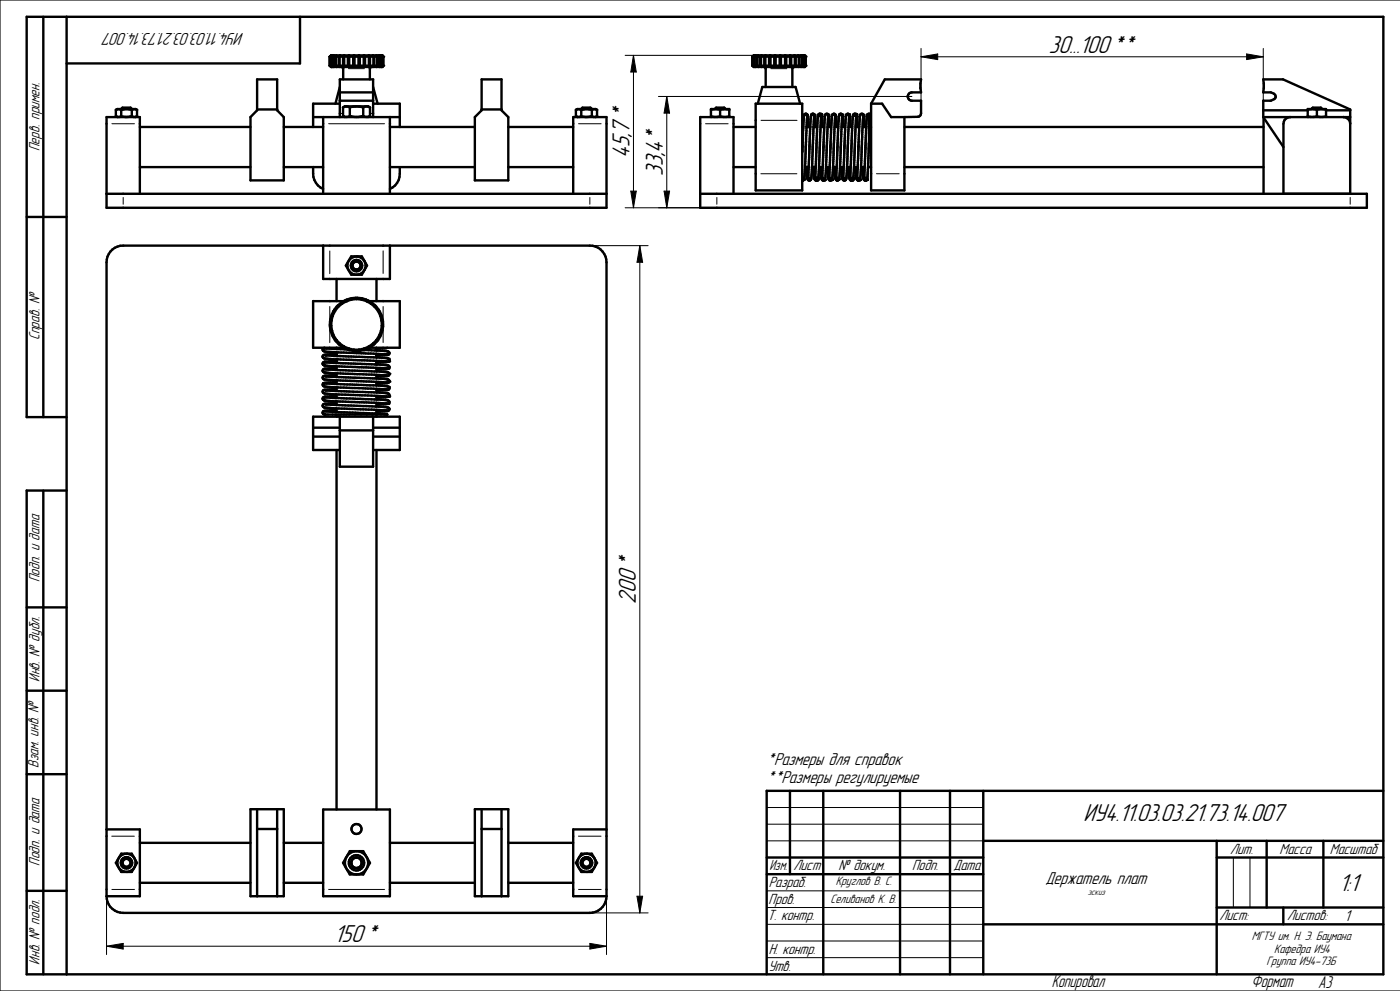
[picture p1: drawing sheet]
<svg xmlns="http://www.w3.org/2000/svg" width="420mm" height="297mm" viewBox="0 0 420 297" stroke-linecap="round" stroke-linejoin="round" font-family="sans-serif">
<g fill="none" stroke="#000" stroke-width=".72">
<path d="M13 5v120M20 5v287M90 5v14h-70M99 19.7l.4 .4M99 17v2.7M99 17h.1M99 19.7h.1M99.1 19.7l.5 .4-.3-.4M99.1 17v2.7M99.1 17l.5-.4-.3 .4M99.3 17h.4M99.3 19.7h.4"/>
<path d="M99.3 17v2.7M99.4 16.6l-.5 .4v2.7l.5 .4M99.4 16.6l-.4 .4M99.4 16.6h15.2l.3 .4M99.7 19.7l.4 .4-.2-.4M99.7 17v2.7M99.7 17l.4-.4-.2 .4M99.9 17h.6M99.9 19.7h.6M99.9 17v2.7M100.5 19.7l.4 .4-.1-.4M100.5 17v2.7"/>
<path d="M100.5 17l.4-.4-.1 .4M100.8 17v2.7M100.8 17h.8M100.8 19.7h.8M101.6 19.7l.4 .4-.1-.4M101.6 17v2.7M101.6 17l.4-.4-.1 .4M101.9 17v2.7M101.9 17h1M101.9 19.7h1M102.9 17l.4-.4v3.5l-.4-.4M102.9 17v2.7"/>
<path d="M103.3 17h1.1M103.3 19.7h1.1M104.4 17v2.7M104.4 19.7l.3 .4M104.7 16.6v.4h1.3M104.7 16.6v3.5M104.7 16.6l-.3 .4M106 19.7h-1.3v.4M106 17v2.7M106 19.7l.2 .4M106.2 16.6l-.2 .4M106.2 16.6v3.5"/>
<path d="M106.2 16.6l.1 .4M106.3 17h1.3M106.3 19.7h1.3M106.3 19.7l-.1 .4M106.3 17v2.7M107.6 17v2.7M107.6 19.7l.1 .4M107.7 16.6l-.1 .4M107.7 16.6v3.5M107.7 16.6l.2 .4M107.9 19.7l-.2 .4M107.9 17v2.7"/>
<path d="M108 17h1.1M108 19.7h1.1M109.1 17v2.7M109.1 19.7l.1 .4M109.2 16.6l-.1 .4M109.2 16.6v3.5M109.2 16.6l.3 .4M109.5 19.7l-.3 .4M109.5 17h1.2M109.5 19.7h1.2M109.5 17v2.7M110.7 19.7l-.1 .4 .4-.4"/>
<path d="M110.7 17v2.7M110.7 17l-.1-.4 .4 .4M111 17v2.7M111 17h1M111 19.7h1M112 19.7l-.1 .4 .4-.4M112 17v2.7M112 17l-.1-.4 .4 .4M112.3 17h.9M112.3 19.7h.9M112.3 17v2.7M113.2 17l-.3-.4 .5 .4"/>
<path d="M113.2 19.7l-.3 .4 .5-.4M113.2 17v2.7M113.4 17h.6M113.4 19.7h.6M113.4 17v2.7M114 19.7l-.3 .4 .5-.4M114 17v2.7M114 17l-.3-.4 .5 .4M114.2 17h.4M114.2 19.7h.4M114.2 17v2.7M114.6 19.7l-.3 .4 .4-.4"/>
<path d="M114.6 17v2.7M114.6 17l-.3-.4 .4 .4M114.7 17h.2M114.7 19.7h.2M114.7 17v2.7M114.9 17v2.7M114.9 19.7l-.3 .4h-15.2M225.7 17h.1M225.7 19.7h.1M225.7 17l.4-.4h15.2l.4 .4M225.7 17v2.7M225.8 17l.4-.4-.3 .4"/>
<path d="M225.8 19.7l.4 .4-.3-.4M225.8 17v2.7M225.9 17v2.7M225.9 17h.4M225.9 19.7h.4M226.3 17l.4-.4-.3 .4M226.3 19.7l.4 .4-.3-.4M226.3 17v2.7M226.4 17h.6M226.4 19.7h.6M226.4 17v2.7M227 19.7l.5 .4-.3-.4"/>
<path d="M227 17v2.7M227 17l.5-.4-.3 .4M227.2 17h.8M227.2 19.7h.8M227.2 17v2.7M228 19.7l.4 .4-.1-.4M228 17v2.7M228 17l.4-.4-.1 .4M228.3 17h1M228.3 19.7h1M228.3 17v2.7M229.3 19.7l.4 .4-.1-.4"/>
<path d="M229.3 17v2.7M229.3 17l.4-.4-.1 .4M229.6 17h1.1M229.6 19.7h1.1M229.6 17v2.7M230.7 17v2.7M230.7 19.7l.4 .4M231.1 16.6v.4h1.2M231.1 16.6v3.5M231.1 16.6l-.4 .4M232.3 19.7h-1.2v.4M232.3 17v2.7"/>
<path d="M232.3 19.7l.2 .4M232.5 16.6l.2 .4M232.5 16.6l-.2 .4M232.5 16.6v3.5M232.7 17h1.2M232.7 19.7h1.2M232.7 17v2.7M232.7 19.7l-.2 .4M233.9 17v2.7M233.9 19.7l.2 .4M234.1 16.6l-.2 .4M234.1 16.6v3.5"/>
<path d="M234.1 16.6l.2 .4M234.3 19.7l-.2 .4M234.3 17h1.2M234.3 19.7h1.2M234.3 17v2.7M235.5 17v2.7M235.5 19.7l.1 .4M235.6 16.6l.3 .4M235.6 16.6l-.1 .4M235.6 16.6v3.5M235.9 17h1.1M235.9 19.7h1.1"/>
<path d="M235.9 17v2.7M235.9 19.7l-.3 .4M237.4 17l-.4-.4v3.5l.4-.4M237.4 17h1M237.4 19.7h1M237.4 17v2.7M238.4 19.7l-.1 .4 .4-.4M238.4 17v2.7M238.4 17l-.1-.4 .4 .4M238.7 17h.9M238.7 19.7h.9M238.7 17v2.7"/>
<path d="M239.6 19.7l-.2 .4 .5-.4M239.6 17v2.7M239.6 17l-.2-.4 .5 .4M239.9 17v2.7M239.9 17h.7M239.9 19.7h.7M240.6 17l-.3-.4 .5 .4M240.6 19.7l-.3 .4 .5-.4M240.6 17v2.7M240.8 17v2.7M240.8 17h.5M240.8 19.7h.5"/>
<path d="M241.3 17l-.4-.4 .5 .4M241.3 17v2.7M241.3 19.7l-.4 .4 .5-.4M241.4 17v2.7M241.4 17h.2M241.4 19.7h.2M241.6 19.7l-.3 .4h-15.2l-.4-.4M241.7 17l-.1 2.7M34.8 32.9v1.9l.5 .3 1.1-.3M34.8 34.8l.4 .3M35.3 32.7l-.5 .2M35.9 32.7l.5 .2"/>
<path d="M36.4 32.9v1.9M36.4 32.6h3.1M36.4 32.6v.1M36.4 32.6l.3-.3h2.5l.3 .3M37.6 32.7l-1.2 .2M38.3 32.7l1.2 .2M39.5 32.6v.1M39.5 34.8l-1.2 .3-1.9-.3M39.5 32.9v1.9M40 32.7l-.5 .2M40.6 32.7l.5 .2v1.9l-.5 .3-1.1-.3M41.1 34.8l-.4 .3"/>
<path d="M41.1 32.9l-.4-.2h-5.5l-.4 .2M42 38.1h33.1M77.1 23.8h6v9.3l2 2v19h-10v-19l2-2zM77.1 32.8h6M85.1 38.1h11.8M93.9 35.1h26M96.9 35.1v23M101.9 35.1v-11.3h10v11.3M101.9 31.1h-8v7M101.9 27.7h10M101.9 30.2h10M101.9 26.1l-1.3 5"/>
<path d="M102.4 20.1l.6 .5v3.2M102.9 32.2l.6-.3h6.9l.6 .3M102.9 32.2v2.6M102.9 34.8l.6 .3M102.9 32.2a1.69 1.69 0 0 1 2 0M102.9 34.8a1.89 1.89 0 0 0 2 0M104.9 32.2v2.6M109 32.2v2.6M109 32.2a6.1 6.1 0 0 0-4.1 0M109 34.8l-1.6 .3-2.5-.3M109 32.2a1.69 1.69 0 0 1 2 0M109 34.8a1.89 1.89 0 0 0 2 0"/>
<path d="M111 32.2v2.6M111 34.8l-.6 .3M111.5 20.1l-.5 .5v3.2M111.9 31.1h8v7M111.9 26.1l1.4 5M117 38.1h25.5M117 35.1v23M144.5 23.8h6v9.3l2 2v19h-10v-19l2-2zM144.5 32.8h6M152.5 38.1h19.5M172.8 34.8l.4 .3M173.9 32.7l.5 .2"/>
<path d="M174.4 32.9v1.9M174.5 32.6l.3-.3h2.3l.4 .3M174.5 32.6h3M174.5 32.6v.1M175.6 32.7l-1.2 .2M176.3 32.7l1.2 .2M177.5 32.6v.1M177.5 32.9v1.9M177.5 34.8l-1.2 .3-1.9-.3M178.1 32.7l-.6 .2M178.6 32.7l.5 .2v1.9l-1 .3-.6-.3M179.2 34.8l-.5 .3"/>
<path d="M179.2 32.9l-.5-.2h-5.5l-.4 .2v1.9l.5 .3 1.1-.3M213.3 34.8l.9 .3 1.8-.3M214.2 32.7l-.9 .2M214.5 32.6h3.1M214.5 32.6l.3-.3h2.5l.3 .3M214.5 32.6v.1M215.1 32.7l.9 .2M216 32.9v1.9M216 34.8l1 .3 1.8-.3M217 32.7l-1 .2M217.6 32.6v.1M217.9 32.7l.9 .2"/>
<path d="M218.8 35.1v-2.4h-5.5v2.4M220 38.1h6.7M226.7 31.1h14v26h-14zM227.3 31.1l1.4-5h10l1.3 5M229.2 20.1l.5 .5v5.5M238.2 20.1l-.5 .5v5.5M240.7 38.1h.3M241.3 34.5l-.6 11.1M241.4 34.2a.91 .91 0 0 1 .9 .4 .91 .91 0 0 1 .1 .9l.2 2.6M242 38.1h1.1M242.2 34.9l-1 18.9M243.1 38.1l-.7 15.2"/>
<path d="M243.4 34.5l-.3 3.6M243.5 34.2v.1M243.5 34.2a.62 .62 0 0 1 .7 .1 .62 .62 0 0 1 .2 .6l.2 3.2M244.1 38.1h1.1M244.3 34.9l-1 18.7a.53 .53 0 0 1-.4 .5 .53 .53 0 0 1-.6-.3M245.4 34.9l-.9 18.4M245.7 34.2l-.3 .4M246.1 34.1l-.4 .1M246.2 38.1h1.1M246.4 35l-.9 18.5M246.4 34.3l.4 3.7M248.3 38.1h1"/>
<path d="M248.5 34.9l-.8 16.8-.3 2.1M248.8 38.1l-.1-3a.65 .65 0 0 0-.3-.8 .65 .65 0 0 0-.8 0l-.3 3.4-.7 15.6M250.4 38.1h1.1M250.6 34.9l-1 18.9M251 38.1l-.2-3.1a.66 .66 0 0 0-.6-.9 .66 .66 0 0 0-.6 .9l-.7 15.1M251.8 34.5l-1 18.7M251.9 34.2l.7 .1M252.5 38.1h1.1M252.6 35l-.8 17.7a1.08 1.08 0 0 1-.7 1.4l-.4-.5M252.7 34.3l.4 3.8M253.8 34.5l-.9 18.8M254 34.2l-.1 .3"/>
<path d="M254.1 34.2h.6M254.6 38.1h1.1M254.7 34.2l.2 .5 .2 3.4M254.8 34.9l-.6 14a13.7 13.7 0 0 1-.6 5.1l-.4 .1-.3-.2M255.9 34.8l-.9 18.5M256.2 34.2l-.3 .5M256.7 38.1h1.1M256.7 34.2h-.5M256.8 35l-.8 18.4M256.8 34.2l.1 .1M256.9 34.4l.4 3.6M258.8 38.1h1.1"/>
<path d="M258.8 38l-.5 12.1M259 34.9l-.2 3.1M259 34.4a.65 .65 0 0 0-.8-.1 .65 .65 0 0 0-.3 .8l-.8 18.2M259 34.4l.3 3.7M260.6 34.1l-.4 .3-.3 2-.7 16.9M260.7 38.1h.6M260.7 34.1v8.7l-.6 11M261.3 31.1h3.3l2.7 4h4M261.3 31.1v26h10v-22M261.3 31.1l4.1-7.3h10.9l-.2 1.3 .2 2.6h-2.7a1.25 1.25 0 0 0-1.3 1.2 1.25 1.25 0 0 0 1.3 1.3h2.7v3.8a1.01 1.01 0 0 1-1 1l-4 .1M271.3 38.1h107.8M379 35.1v-4.9h2.3l.8-.4a.91 .91 0 0 0 .6-.9 .91 .91 0 0 0-.6-.8l-.8-.4h-2.3l.1-1.3-.1-2.6h5.9l20.1 9v25.3"/>
<path d="M379 35.1l6 9M379 33.1h13.3M379 35.1h26M379.1 35.2v22.9M387.1 35.1a2.03 2.03 0 0 0-2.1 2v21M392.3 34.8l.9 .3 1.9-.3M393.2 32.7l-.9 .2M393.5 32.6l.3-.3h2.4l.3 .3M393.5 32.6h3M393.5 32.6v.1M394.1 32.7l1 .2M395.1 32.9v1.9"/>
<path d="M395.1 34.8l.8 .3 1.9-.3M395.9 32.7l-.8 .2M396.5 32.6v.1M396.9 32.7l.9 .2M397.8 35.1v-2.4h-5.5v2.4M397.8 33.1h7.2M403.1 35.1a2.03 2.03 0 0 1 1.9 2M32 58.1h149.9M42 50.1h33.1M42 58.1v-23h-10v27.2h149.9v-27.2h-9.9v23M85.1 50.1h11.8M93.9 50.1a5.9 5.9 0 0 0 2.2 6.1l.8 .4"/>
<path d="M117 50.1h25.5M119.9 50.1a6.5 6.5 0 0 1-1.4 5.5l-1.5 1M152.5 50.1h19.5M210.1 58.1h199.9v4.2h-199.9v-27.2h9.9v23M220 50.1h6.7M241.1 53.9l-.4 .2M241.5 50.1h1.1M242 50.1l.3 3.6M243.6 50.1h1.1M244.1 50.1l.2 2.9 .3 1M245.1 54.1h-.4M245.3 53.9l-.1 .1"/>
<path d="M245.4 53.6l-.1 .3M245.7 50.1h1.1M246.2 50.1l.3 3.7M246.5 53.8l.7 .3M247.4 53.9l-.1 .1M247.8 50.1h1.1M248.3 50.1l.1 1.9a1.89 1.89 0 0 0 .6 2.1l.4-.1M248.9 50.1l-.2 3.2M249.9 50.1h1.1M250.4 50.1l.3 3.5M252 50.1h1.1M252.5 50.1l.4 3.7"/>
<path d="M254.1 50.1h1.1M254.6 50.1l.4 3.8M255.6 54.1h-.4M255.8 54h-.1M255.9 53.6l-.1 .3M256.2 50.1h1.1M256.7 50.1l.3 3.7M257 53.8l.1 .1M257.2 54h.6M258.3 50.1h1.1M258.3 50.1l-.3 3.7M258.8 50.1l.2 3.4 .5 .6"/>
<path d="M259.9 54l-.4 .1M260.4 50.1h.9M271.3 50.1h107.8M8 65h12M96.9 73.6v10h20.1v-10M105.4 76.8h3.1l1.6 2.8-1.6 2.7h-3.1l-1.6-2.7zM99.4 97.6l-.4 .2 .1 1.3h.5M99.4 97.6l.2 1.5M99.4 96.1v1.5M99.4 96.1l-.4 .1-.1 1.3 .5 .1M99.6 99.1l.5 1.5M99.6 99.1l-.3 .3 .4 1.2h.4"/>
<path d="M99.8 94.6l-.4 1.5M99.8 94.6l-.4 .1-.3 1.1 .3 .3M100.5 93.2l-.7 1.4M100.5 93.2h-.5l-.5 1.1 .3 .3M101 83.6v6.7M101.4 92l-.9 1.2M101.4 92l-.4-.1-.8 .9 .3 .4M102.6 91l-.4-.2-.9 .8 .1 .4M102.6 91l-1.2 1M103.1 90.3h-9.2v13.9h9.4M104 90.3l-.4-.3-1.1 .6 .1 .4M104 90.3l-1.4 .7"/>
<path d="M105.4 89.8l-1.4 .5M105.4 89.8l-.2-.3-1.2 .3v.5M106.9 89.6l-.1-.4-1.3 .2-.1 .4M106.9 89.6l-1.5 .2M106.9 89.6l.2-.4 1.3 .2 .1 .4M106.9 89.6l1.6 .2M108.5 89.8l.3-.3 1.1 .3v.5M108.5 89.8l1.4 .5M109.9 90.3l.4-.3 1 .6v.4M109.9 90.3l1.4 .7M110.8 90.3h9.1v13.9h-9.2M111.3 91l.4-.2 .9 .8-.2 .4"/>
<path d="M111.3 91l1.1 1M112.4 92l.5-.1 .7 .9-.2 .4M112.4 92l1 1.2M112.9 83.6v6.7M113.4 93.2h.4l.6 1.1-.3 .3M113.4 93.2l.7 1.4M114.1 94.6l.4 .1 .3 1.1-.3 .3M114.1 94.6l.4 1.5M114.3 99.1l.3 .3-.4 1.2h-.5M114.3 99.1l-.6 1.5M114.5 96.1l.4 .1v1.3l-.3 .1M114.5 96.1l.1 1.5"/>
<path d="M114.6 97.6l.3 .2-.2 1.3h-.4M114.6 97.6l-.3 1.5M96.9 104.5l-.1 .4a2.49 2.49 0 0 0 2.5 .6l16.8 .8M96.9 115.1a.62 .62 0 0 0 .7 .8l18.4 .9M96.9 108.7v.5l.5 .3M96.9 119.2v.5l.5 .3M97.1 112.7a.57 .57 0 0 0-.2 .7 .57 .57 0 0 0 .6 .3l18.7 1M97.2 104.3l-.3 .2M97.2 120h.1M97.2 109.5h.1M97.3 109.5l18.7 .9M97.4 108.5h-.2"/>
<path d="M97.4 108.5l-.4 .1M97.4 108.5l16.6 .8a3.3 3.3 0 0 1 2.8 .6l-.3 .6M97.4 119l16 .8a5.2 5.2 0 0 1 3.4 .5l-.3 .7M97.4 104.2l-.1 .1M97.6 118.9l-.4 .1M97.6 108.4l-.2 .1M97.6 106.5l16.3 .7 2.6 .3M97.6 110.7l17 .7 1.5 .1 .7 .5M97.6 117l17 .7a2.03 2.03 0 0 1 2.2 .7v.3M97.6 114.9l15.3 .6 3.7 .4M97.7 104.4l6.4 .3M97.7 112.8l3.3 .2"/>
<path d="M100.1 100.6l-.2 .3 .6 1.1 .4-.1M100.1 100.6l.8 1.3M100.9 101.9l-.1 .4 .8 .9 .4-.2M100.9 106.1l-2.9 .2a.74 .74 0 0 0-.9 .1 .74 .74 0 0 0-.2 .8l.7 .3 2.9 .2 12.4 .5M100.9 116.6l-3.1 .2a.68 .68 0 0 0-.8 .1 .68 .68 0 0 0-.1 .8l.6 .2 1.8 .2 16.7 .7M100.9 108.2l-3.5 .3M100.9 118.7l-3.2 .2-.7 .2M100.9 112.4l-3.8 .3M100.9 114.5l-3.9 .4M100.9 101.9l1.1 1.1M101 113l15.1 .7M101 104.2v.4"/>
<path d="M101 105.6v1.1M101 107.7v1.1M101 109.8v1.1M101 111.9v1.1M101 114v1.1M101 116.1v1.1M101 118.2v1.1M101 110.3l-2.7 .1a1.1 1.1 0 0 0-1.5 .8l.7 .5 1.6 .1 16.9 .8M102 103l1.3 .9M102 103l-.1 .4 1 .7 .4-.2M103.3 103.9v.4l1.1 .5 .3-.3M103.3 103.9l1.4 .6"/>
<path d="M104.4 104.7h.3M104.7 104.5l1.5 .3M104.7 104.5v.4l1.3 .3 .2-.4M106.2 104.8h1.5M107.7 104.8l-.1 .4h-1.3l-.1-.4M109.2 104.9l6.5 .3a.72 .72 0 0 1 .9 .2 .72 .72 0 0 1-.1 .9l-3.6 .3M109.2 104.5l-.1 .4-1.1 .3-.3-.4M109.2 104.5l-1.5 .3M110.6 103.9l.1 .4-1.2 .5-.3-.3M110.6 103.9l-1.4 .6M111.9 103l.1 .4-1 .7-.4-.2M111.9 103l-1.3 .9"/>
<path d="M112.8 109.2h.1M112.9 104.2v.8M112.9 106v1.1M112.9 108.2v1.1M112.9 110.2v1.1M112.9 112.4v1.1M112.9 114.4v1.1M112.9 116.5v1.1M112.9 118.7v1.1M112.9 108.2l3.1 .1M112.9 101.9l.3 .4-.9 .9-.4-.2M112.9 101.9l-1 1.1"/>
<path d="M113.7 100.6l.3 .3-.6 1.1-.5-.1M113.7 100.6l-.8 1.3M116.1 113.7l.7 .4-.1 .5-.5 .2M116.1 113.7h.3M116.2 104.2l-3.3 .3M116.2 114.8l-3.3 .2M116.4 114.7l-.3 .1M116.5 110.5l-3.6 .3M116.5 108.4l-3.6 .3M116.6 107.5l.2 .7M116.6 118.9l-3.7 .3M116.6 116h.1a.86 .86 0 0 1-.3 1 .86 .86 0 0 1-1 0l-2.5 .1"/>
<path d="M116.7 108.3l-.1 .1M116.8 112a1.04 1.04 0 0 1-1.4 .8l-2.5 .1M20 125h-12v-120h407v287h-407v-145h12M93.9 128.2h8M93.9 130.9h8M97 123.3a.53 .53 0 0 0-.2 .5 .53 .53 0 0 0 .5 .4M97.2 123.2h-.1M97.3 120l18.7 .9M97.6 123.3l18.6 .9h-18.9M97.6 121.2l15.9 .7a4.5 4.5 0 0 1 3.3 .6 .97 .97 0 0 1-1.4 .8l-2.5 .1M100.9 120.8l-3.1 .2a.66 .66 0 0 0-1 .5 .66 .66 0 0 0 .9 .7l18.4 .9M100.9 122.9l-3.7 .3"/>
<path d="M101 120.3v1.1M101 122.4v1.1M101 124.2v.7M101 134.9v107.7M101.9 124.9v15h10v-15M101.9 134.9h-8v-10h26v10h-8M101.9 129h10M111.9 128.2h8M111.9 130.9h8M112.9 120.7v1.1M112.9 122.9v1.1M112.9 124.2v.7"/>
<path d="M112.9 134.9v107.7M116.5 121l-3.5 .3M13 147v145M8 182h12M8 207h12M8 232h12M237 237v25M247 237v55M270 237v55M285 237v55M295 237v55M415 237h-185v55"/>
<path d="M32 248.6h10v20h-10M36.4 255.9h3.1l1.6 2.7-1.6 2.7h-3.1l-1.6-2.7zM42 252.6h33.1M75.1 242.5h10v26.1h-10zM77.1 242.5v26.1M77.1 248.5h6M83.1 242.5v26.1M85.1 252.6h11.8M96.9 242.6h20.1v26h-20.1zM104.9 255.1h4.1l2 3.5-2 3.5h-4.1l-2-3.5zM107.8 257.3l.4 .3M107.8 257.2a1.62 1.62 0 0 0-2.5 1.4 1.62 1.62 0 0 0 2.5 1.4"/>
<path d="M107.8 257.3a1.58 1.58 0 0 0-2.4 1.3 1.58 1.58 0 0 0 2.4 1.3M108.2 257.6a1.68 1.68 0 0 1 0 1.9M108.2 259.5l-.4 .4M108.2 257.6a1.63 1.63 0 0 1 0 2M117 252.6h25.5M142.5 242.5h10v26.1h-10zM144.5 242.5v26.1M144.5 248.5h6M150.5 242.5v26.1M152.5 252.6h19.5M174.4 255.9h3.1l1.6 2.7-1.6 2.7h-3.1l-1.6-2.7zM181.9 248.6h-9.9v20h9.9"/>
<path d="M230 257h65M295 252h120M365 252v40M365 257h50M380 252v20M397 252v20M8 267h12M32 268.6v-190a4.9 4.9 0 0 1 5-5h140a4.9 4.9 0 0 1 4.9 5v190M32 268.6a4.9 4.9 0 0 0 5 5h140a5 5 0 0 0 4.9-5M42 264.6h33.1M85.1 264.6h11.8M117 264.6h25.5"/>
<path d="M152.5 264.6h19.5M230 262h65M295 277h120M365 272h50M385 272v5"/>
<circle cx="106.9" cy="79.6" r="1.5"/>
<circle cx="106.9" cy="79.6" r="1.73"/>
<circle cx="106.9" cy="79.6" r="2.75"/>
<circle cx="107" cy="79.6" r="1.19"/>
<circle cx="37.9" cy="258.6" r="1.5"/>
<circle cx="37.9" cy="258.6" r="2.73"/>
<circle cx="37.9" cy="258.6" r="1.72"/>
<circle cx="38" cy="258.6" r="1.21"/>
<circle cx="106.9" cy="248.5" r="1.51"/>
<circle cx="107" cy="258.6" r="2.31"/>
<circle cx="107" cy="258.6" r="3.5"/>
<circle cx="175.9" cy="258.6" r="1.2"/>
<circle cx="175.9" cy="258.6" r="1.5"/>
<circle cx="176" cy="258.6" r="2.73"/>
<circle cx="176" cy="258.6" r="1.72"/>
</g>
<g fill="none" stroke="#000" stroke-width=".3">
<path d="M187.5 16.6h43.6M190 16.6v45.7M190 16.6l.9 5h-1.7zM276.3 14.5v15.7M276.3 17l5-.8v1.7zM276.3 17h102.7M374 16.2l5 .8-5 .9zM379 14.5v15.7M33.6 37.1h6.7M98.6 37.1h16.8M102.2 34h.5M102.3 35h.7"/>
<path d="M104.5 20.6h4.8M111 35h.6M111.3 34h.4M173.6 37.1h6.7M197.5 28.9h76.1M200 28.9v33.4M200 28.9l.9 5h-1.7zM211.7 37.1h6.7M228.3 36.1h10.8M231.3 20.6h4.8M37 59.2v2M177 59.2v2"/>
<path d="M189.2 57.3h1.7l-.9 5zM199.2 57.3h1.7l-.9 5zM215.1 59.2v2M228.3 52.1h10.8M262.9 52.1h6.8M405 59.2v2M98.9 75.2v6.8M114.9 75.2v6.8M177 73.6h17.4M187.5 62.3h27.6M191.9 73.6l.9 5h-1.7zM191.9 73.6v200"/>
<path d="M98.9 91.9v10.8M114.9 91.9v10.8M181.9 173.6v112.5M33.5 250.6h6.8M173.5 250.6h6.8M230 242h65M230 247h65M230 252h65M370 257v15M375 257v15M32 268.6v17.5M33.6 266.6h6.7"/>
<path d="M98.6 266.6h16.8M106.9 273.6h87.5M173.6 266.6h6.7M191.1 268.6h1.7l-.9 5zM230 267h65M230 272h65M230 277h65M32 283.6l5-.9v1.7zM32 283.6h149.9M177 282.7l4.9 .9-4.9 .8zM230 282h65M230 287h65"/>
</g>
<path d="M420 0h-420v297h420" fill="none" stroke="#000" stroke-width=".34"/>
<g fill="#000">
<circle cx="98.9" cy="19.7" r=".36"/>
<circle cx="98.9" cy="17" r=".36"/>
<circle cx="99.4" cy="16.6" r=".36"/>
<circle cx="114.6" cy="16.6" r=".36"/>
<circle cx="114.9" cy="17" r=".36"/>
<circle cx="114.9" cy="19.7" r=".36"/>
<circle cx="241.3" cy="16.6" r=".36"/>
<circle cx="241.6" cy="17" r=".36"/>
<circle cx="241.6" cy="19.7" r=".36"/>
<circle cx="99.4" cy="20.1" r=".36"/>
<circle cx="114.6" cy="20.1" r=".36"/>
<circle cx="213.3" cy="35.1" r=".36"/>
<circle cx="241.3" cy="20.1" r=".36"/>
<circle cx="241.3" cy="34.4" r=".36"/>
<circle cx="241.3" cy="34.3" r=".36"/>
<circle cx="241.4" cy="34.2" r=".36"/>
<circle cx="242.2" cy="34.9" r=".36"/>
<circle cx="243.4" cy="34.4" r=".36"/>
<circle cx="243.5" cy="34.3" r=".36"/>
<circle cx="243.5" cy="34.2" r=".36"/>
<circle cx="244.3" cy="34.9" r=".36"/>
<circle cx="244.3" cy="34.4" r=".36"/>
<circle cx="245.4" cy="34.8" r=".36"/>
<circle cx="245.4" cy="34.7" r=".36"/>
<circle cx="245.4" cy="34.6" r=".36"/>
<circle cx="245.6" cy="34.2" r=".36"/>
<circle cx="245.7" cy="34.2" r=".36"/>
<circle cx="246.2" cy="34.2" r=".36"/>
<circle cx="246.3" cy="34.2" r=".36"/>
<circle cx="246.3" cy="34.3" r=".36"/>
<circle cx="246.4" cy="34.9" r=".36"/>
<circle cx="246.4" cy="34.3" r=".36"/>
<circle cx="246.4" cy="34.8" r=".36"/>
<circle cx="246.4" cy="35" r=".36"/>
<circle cx="246.8" cy="38.1" r=".36"/>
<circle cx="248.5" cy="34.9" r=".36"/>
<circle cx="248.5" cy="34.4" r=".36"/>
<circle cx="248.5" cy="34.8" r=".36"/>
<circle cx="249.7" cy="34.4" r=".36"/>
<circle cx="250.6" cy="34.9" r=".36"/>
<circle cx="250.6" cy="35.1" r=".36"/>
<circle cx="251.8" cy="34.5" r=".36"/>
<circle cx="251.8" cy="34.4" r=".36"/>
<circle cx="251.8" cy="34.3" r=".36"/>
<circle cx="251.9" cy="34.2" r=".36"/>
<circle cx="252.6" cy="35" r=".36"/>
<circle cx="252.7" cy="34.3" r=".36"/>
<circle cx="252.7" cy="34.9" r=".36"/>
<circle cx="253.9" cy="34.5" r=".36"/>
<circle cx="254" cy="34.3" r=".36"/>
<circle cx="254.1" cy="34.2" r=".36"/>
<circle cx="254.7" cy="34.2" r=".36"/>
<circle cx="254.8" cy="34.9" r=".36"/>
<circle cx="255.9" cy="34.7" r=".36"/>
<circle cx="255.9" cy="34.8" r=".36"/>
<circle cx="256" cy="34.3" r=".36"/>
<circle cx="256.2" cy="34.2" r=".36"/>
<circle cx="256.7" cy="34.2" r=".36"/>
<circle cx="256.8" cy="34.2" r=".36"/>
<circle cx="256.8" cy="35.1" r=".36"/>
<circle cx="256.8" cy="35" r=".36"/>
<circle cx="256.9" cy="34.9" r=".36"/>
<circle cx="256.9" cy="34.8" r=".36"/>
<circle cx="256.9" cy="35" r=".36"/>
<circle cx="256.9" cy="34.4" r=".36"/>
<circle cx="257.3" cy="38.1" r=".36"/>
<circle cx="257.3" cy="38" r=".36"/>
<circle cx="259" cy="34.9" r=".36"/>
<circle cx="259" cy="34.8" r=".36"/>
<circle cx="259" cy="34.4" r=".36"/>
<circle cx="260.2" cy="34.5" r=".36"/>
<circle cx="260.6" cy="34.1" r=".36"/>
<circle cx="260.7" cy="34.1" r=".36"/>
<circle cx="392.3" cy="35.1" r=".36"/>
<circle cx="240.7" cy="54.1" r=".36"/>
<circle cx="241.1" cy="53.9" r=".36"/>
<circle cx="241.2" cy="53.8" r=".36"/>
<circle cx="242.3" cy="53.7" r=".36"/>
<circle cx="242.4" cy="53.3" r=".36"/>
<circle cx="244.1" cy="50.2" r=".36"/>
<circle cx="244.5" cy="53.3" r=".36"/>
<circle cx="244.5" cy="53.1" r=".36"/>
<circle cx="244.6" cy="54" r=".36"/>
<circle cx="245.1" cy="54.1" r=".36"/>
<circle cx="245.2" cy="54.1" r=".36"/>
<circle cx="245.3" cy="53.9" r=".36"/>
<circle cx="245.4" cy="53.6" r=".36"/>
<circle cx="245.4" cy="53.5" r=".36"/>
<circle cx="245.5" cy="53.4" r=".36"/>
<circle cx="246.5" cy="53.8" r=".36"/>
<circle cx="246.6" cy="53.3" r=".36"/>
<circle cx="247.2" cy="54.1" r=".36"/>
<circle cx="247.3" cy="54" r=".36"/>
<circle cx="247.4" cy="53.9" r=".36"/>
<circle cx="248.7" cy="53.3" r=".36"/>
<circle cx="249.4" cy="54" r=".36"/>
<circle cx="249.5" cy="53.9" r=".36"/>
<circle cx="249.6" cy="53.9" r=".36"/>
<circle cx="249.6" cy="53.8" r=".36"/>
<circle cx="250.7" cy="53.6" r=".36"/>
<circle cx="250.8" cy="53.2" r=".36"/>
<circle cx="250.8" cy="53.3" r=".36"/>
<circle cx="251.7" cy="53.7" r=".36"/>
<circle cx="252.9" cy="53.8" r=".36"/>
<circle cx="252.9" cy="53.3" r=".36"/>
<circle cx="255" cy="53.3" r=".36"/>
<circle cx="255" cy="53.9" r=".36"/>
<circle cx="255.1" cy="54" r=".36"/>
<circle cx="255.2" cy="54.1" r=".36"/>
<circle cx="255.5" cy="54.1" r=".36"/>
<circle cx="255.6" cy="54.1" r=".36"/>
<circle cx="255.7" cy="54" r=".36"/>
<circle cx="255.8" cy="54" r=".36"/>
<circle cx="255.9" cy="53.5" r=".36"/>
<circle cx="255.9" cy="53.6" r=".36"/>
<circle cx="256" cy="53.5" r=".36"/>
<circle cx="256" cy="53.4" r=".36"/>
<circle cx="257" cy="53.8" r=".36"/>
<circle cx="257.1" cy="53.3" r=".36"/>
<circle cx="257.1" cy="53.9" r=".36"/>
<circle cx="257.8" cy="54" r=".36"/>
<circle cx="257.9" cy="54" r=".36"/>
<circle cx="257.9" cy="53.9" r=".36"/>
<circle cx="257.9" cy="53.8" r=".36"/>
<circle cx="259.2" cy="53.3" r=".36"/>
<circle cx="259.5" cy="54.1" r=".36"/>
<circle cx="259.9" cy="54" r=".36"/>
<circle cx="260" cy="53.9" r=".36"/>
<circle cx="260.1" cy="53.8" r=".36"/>
<circle cx="103.9" cy="90.3" r=".36"/>
<circle cx="109.9" cy="90.3" r=".36"/>
<circle cx="96.8" cy="111.2" r=".36"/>
<circle cx="96.9" cy="119.3" r=".36"/>
<circle cx="96.9" cy="108.8" r=".36"/>
<circle cx="96.9" cy="104.5" r=".36"/>
<circle cx="96.9" cy="115" r=".36"/>
<circle cx="96.9" cy="114.9" r=".36"/>
<circle cx="97" cy="104.4" r=".36"/>
<circle cx="97" cy="114.9" r=".36"/>
<circle cx="97" cy="119.1" r=".36"/>
<circle cx="97" cy="108.6" r=".36"/>
<circle cx="97.1" cy="112.7" r=".36"/>
<circle cx="97.5" cy="106.5" r=".36"/>
<circle cx="97.5" cy="117" r=".36"/>
<circle cx="97.6" cy="117" r=".36"/>
<circle cx="97.6" cy="110.7" r=".36"/>
<circle cx="97.6" cy="119" r=".36"/>
<circle cx="97.6" cy="108.5" r=".36"/>
<circle cx="97.6" cy="106.5" r=".36"/>
<circle cx="97.6" cy="104.4" r=".36"/>
<circle cx="97.6" cy="112.8" r=".36"/>
<circle cx="97.6" cy="114.9" r=".36"/>
<circle cx="97.7" cy="104.4" r=".36"/>
<circle cx="97.7" cy="112.8" r=".36"/>
<circle cx="116" cy="110.4" r=".36"/>
<circle cx="116" cy="108.3" r=".36"/>
<circle cx="116" cy="118.8" r=".36"/>
<circle cx="116" cy="112.6" r=".36"/>
<circle cx="116" cy="116.8" r=".36"/>
<circle cx="116" cy="114.7" r=".36"/>
<circle cx="116.1" cy="116.8" r=".36"/>
<circle cx="116.1" cy="106.3" r=".36"/>
<circle cx="116.1" cy="114.7" r=".36"/>
<circle cx="116.5" cy="110.5" r=".36"/>
<circle cx="116.5" cy="108.4" r=".36"/>
<circle cx="116.6" cy="107.5" r=".36"/>
<circle cx="116.6" cy="118.9" r=".36"/>
<circle cx="116.6" cy="118.8" r=".36"/>
<circle cx="116.6" cy="116" r=".36"/>
<circle cx="116.7" cy="118.8" r=".36"/>
<circle cx="116.7" cy="108.3" r=".36"/>
<circle cx="116.7" cy="118.7" r=".36"/>
<circle cx="116.7" cy="108.2" r=".36"/>
<circle cx="116.8" cy="114.4" r=".36"/>
<circle cx="116.8" cy="112" r=".36"/>
<circle cx="97" cy="123.3" r=".36"/>
<circle cx="97.1" cy="123.2" r=".36"/>
<circle cx="97.2" cy="123.2" r=".36"/>
<circle cx="97.3" cy="124.2" r=".36"/>
<circle cx="97.4" cy="124.2" r=".36"/>
<circle cx="97.6" cy="121.2" r=".36"/>
<circle cx="116" cy="120.9" r=".36"/>
<circle cx="116.1" cy="123.1" r=".36"/>
<circle cx="116.5" cy="121" r=".36"/>
</g>
<path d="M276.3 17l5-.8v1.7zM374 16.2l5 .8-5 .9zM190 16.6l.9 5h-1.7zM200 28.9l.9 5h-1.7zM189.2 57.3h1.7l-.9 5zM199.2 57.3h1.7l-.9 5zM191.9 73.6l.9 5h-1.7zM191.1 268.6h1.7l-.9 5zM32 283.6l5-.9v1.7zM177 282.7l4.9 .9-4.9 .8z" fill="#000"/>
<g font-size="7">
<text x="314.6" y="15.7">30...100**</text>
<text x="188.8" y="47.2" transform="rotate(-90 188.8 47.2)">45,7 *</text>
<text x="198.8" y="52.6" transform="rotate(-90 198.8 52.6)">33,4*</text>
<text x="190.7" y="180.9" transform="rotate(-90 190.7 180.9)">200*</text>
<text x="325.1" y="246">ИУ4.11.03.03.21.73.14.007</text>
<text x="401.7" y="267.1">1:1</text>
<text x="100.3" y="282.4">150*</text>
</g>
<g font-size="4.9">
<text x="73.2" y="9.9" transform="rotate(-180 73.2 9.9)">ИУ4.11.03.03.21.73.14.007</text>
<text x="230" y="229.2">*Размеры для справок</text>
<text x="230" y="234.6">**Размеры регулируемые</text>
<text x="313.6" y="265">Держатель плат</text>
</g>
<g font-size="4.8">
<text x="315.5" y="295.9">Копировал</text>
<text x="375.4" y="295.9">Формат</text>
<text x="395.5" y="296.2">A3</text>
</g>
<text font-size="4.5" x="403.3" y="276.1">1</text>
<g font-size="4.2">
<text x="11.9" y="45.2" transform="rotate(-90 11.9 45.2)">Перв. примен.</text>
<text x="11.9" y="101.9" transform="rotate(-90 11.9 101.9)">Справ. №</text>
<text x="11.9" y="174.5" transform="rotate(-90 11.9 174.5)">Подп. и дата</text>
<text x="11.9" y="204.3" transform="rotate(-90 11.9 204.3)">Инв. № дубл.</text>
<text x="11.6" y="230.1" transform="rotate(-90 11.6 230.1)">Взам. инв. №</text>
<text x="369.1" y="255.9">Лит.</text>
<text x="383.9" y="255.9">Масса</text>
<text x="399" y="255.9">Масштаб</text>
<text x="11.9" y="259.5" transform="rotate(-90 11.9 259.5)">Подп. и дата</text>
<text x="238" y="260.9">Лист</text>
<text x="251.5" y="260.9">№ докум.</text>
<text x="273.6" y="260.9">Подп.</text>
<text x="286" y="260.9">Дата</text>
<text x="230.7" y="265.9">Разраб.</text>
<text x="230.3" y="275.8">Т. контр.</text>
<text x="230.6" y="270.8">Пров.</text>
<text x="365.8" y="275.8">Лист:</text>
<text x="386.1" y="275.8">Листов:</text>
<text x="230.7" y="285.8">Н. контр.</text>
<text x="11.9" y="289.1" transform="rotate(-90 11.9 289.1)">Инв. № подл.</text>
<text x="230.5" y="290.9">Утв.</text>
</g>
<text font-size="4.1" x="230.8" y="260.8">Изм.</text>
<g font-size="3.5">
<text x="250.7" y="265.2">Круглов В. С.</text>
<text x="249.2" y="270.7">Селиванов К. В.</text>
<text x="375.5" y="281.7">МГТУ им. Н. Э. Баумана</text>
<text x="382.2" y="285.5">Кафедра ИУ4</text>
<text x="379.9" y="289.3">Группа ИУ4-73Б</text>
</g>
<text font-size="2.5" x="326.3" y="268.3">эскиз</text>
</svg>
